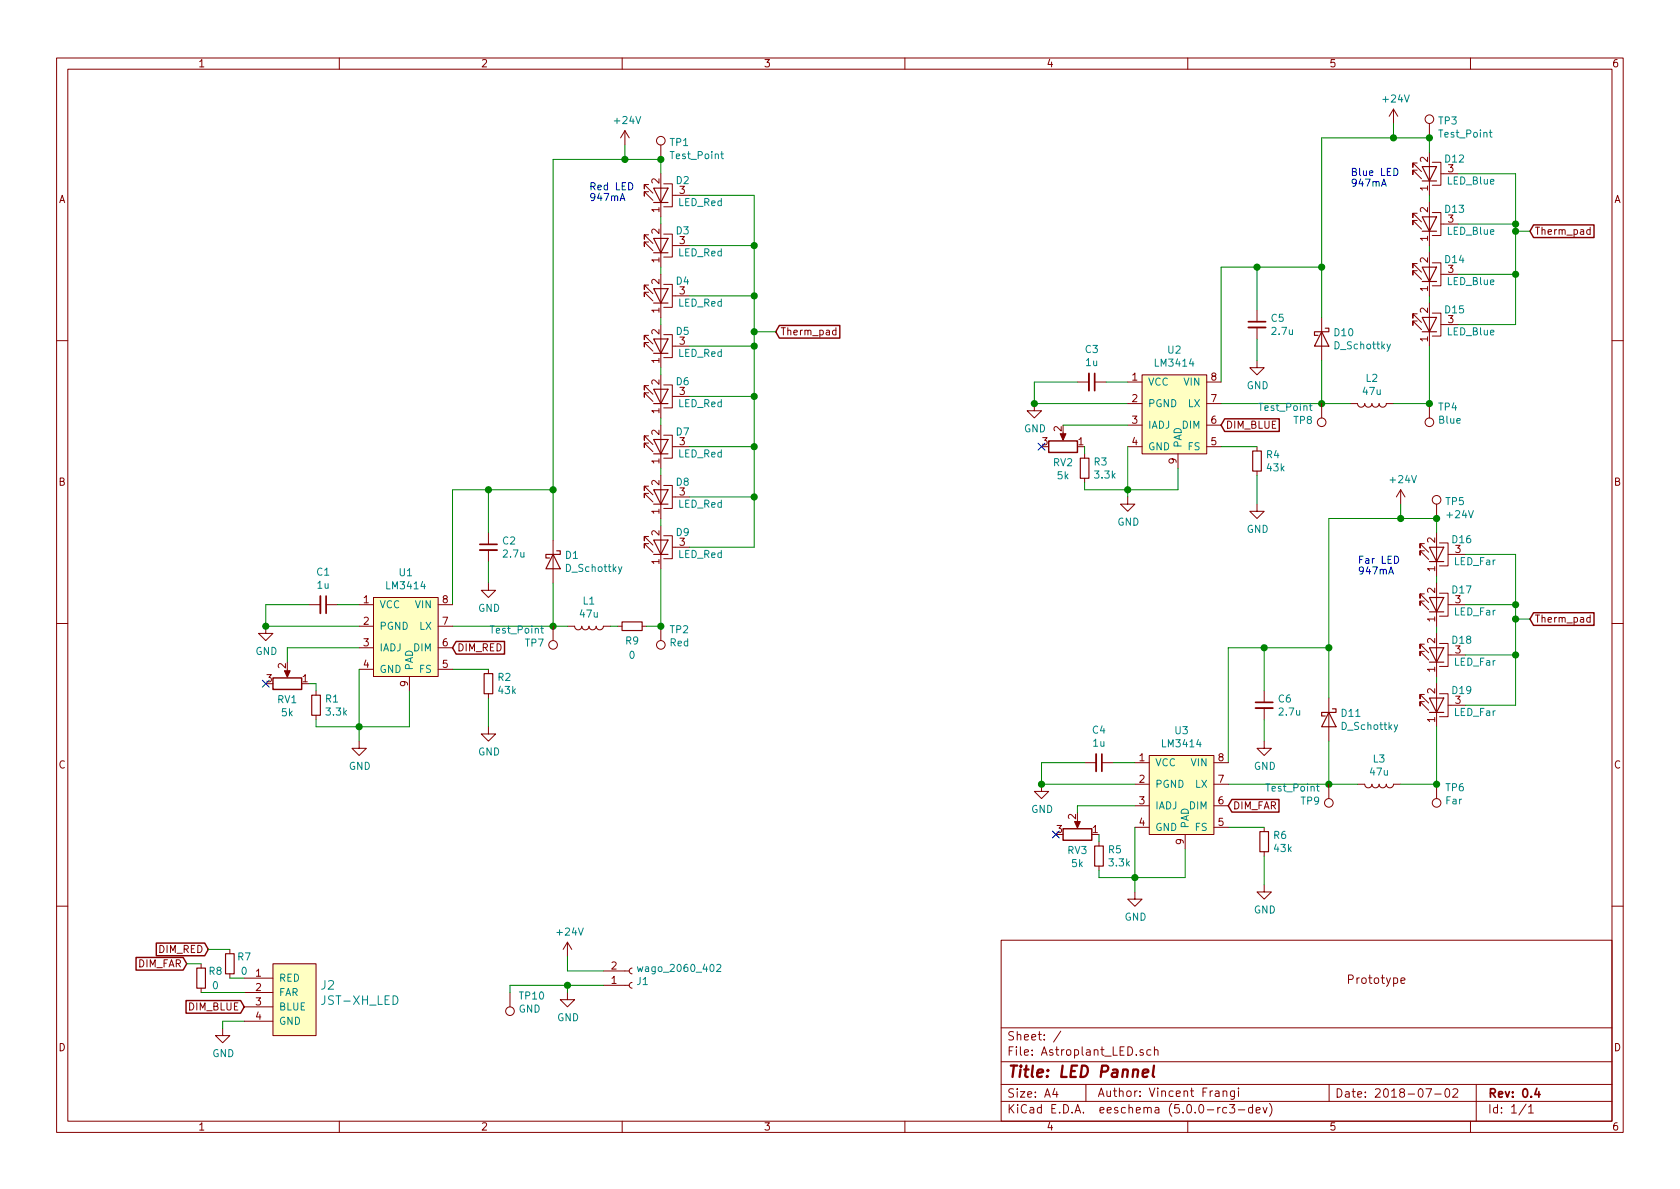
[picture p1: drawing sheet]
<svg xmlns="http://www.w3.org/2000/svg" width="297mm" height="210mm" viewBox="0 0 297 210" stroke-linecap="round" stroke-linejoin="round" font-family="sans-serif">
<g fill="none" stroke="#840000" stroke-width=".18">
<path d="M10 10.3h277v189.9h-277zM12 12.2h273v186.1h-273zM60 10.3v1.9M110 10.3v1.9M160 10.3v1.9M210 10.3v1.9M246.4 19.3l-.8 1.3M246.4 19.3v2.5M246.4 19.3l.7 1.3M260 10.3v1.9M110.5 23.1l-.8 1.3M110.5 23.1v2.5"/>
<path d="M110.5 23.1l.8 1.3M114.7 33.9h-.8v.8v-.8l1.5 1.5M114.7 32.6h-.8v.8v-.8l1.5 1.6M116.8 25.6v2.6M116.8 30.7v7.6M116.8 39.6v7.6M117.3 32.5h1.6v4.1h-1.6M118.9 34.5h3M250.6 30.1h-.8v.8v-.8l1.5 1.5M250.6 28.8h-.8v.8v-.8l1.5 1.5M250.6 39h-.8v.7v-.7l1.5 1.5M250.6 37.7h-.8v.8v-.8l1.5 1.5"/>
<path d="M252.7 21.8v2.6M252.7 26.9v7.6M252.7 35.8v7.6M253.2 28.7h1.6v4.1h-1.6M253.2 37.6h1.6v4.1h-1.6M254.8 30.7h3M254.8 39.6h3M114.7 59.3h-.8v.8v-.8l1.5 1.5M114.7 42.8h-.8v.8v-.8l1.5 1.5M114.7 41.5h-.8v.8v-.8l1.5 1.5M114.7 51.7h-.8v.7v-.7l1.5 1.5M114.7 50.4h-.8v.8v-.8l1.5 1.5"/>
<path d="M116.8 48.5v7.6M116.8 57.4v7.6M117.3 59.2h1.6v4h-1.6M117.3 41.4h1.6v4.1h-1.6M117.3 50.3h1.6v4.1h-1.6M118.9 43.4h3M118.9 52.3h3M147.8 58.4h-.4l-.2 .2 .1 .6h.5M147.8 58v1.2M222.2 54.9v2M222.2 57.9v2M233.7 56.1v7.6"/>
<path d="M250.6 47.9h-.8v.7v-.7l1.5 1.5M250.6 46.6h-.8v.8v-.8l1.5 1.5M250.6 56.8h-.8v.7v-.7l1.5 1.5M250.6 55.5h-.8v.8v-.8l1.5 1.5M252.7 44.7v7.6M252.7 53.6v7.6M253.2 46.5h1.6v4h-1.6M253.2 55.4h1.6v4h-1.6M254.8 48.5h3M254.8 57.4h3M281.2 40.7l-.4-.1-.3 .2 .2 .6h.5M281.2 40.2v1.2"/>
<path d="M10 60.2h2M114.7 78.4h-.8v.7v-.7l1.5 1.5M114.7 77.1h-.8v.7v-.7l1.5 1.5M114.7 69.5h-.8v.7v-.7l1.5 1.5M114.7 68.2h-.8v.8v-.8l1.5 1.5M114.7 60.6h-.8v.7v-.7l1.5 1.5M116.8 66.3v7.6M116.8 75.2v7.6M117.3 77h1.6v4h-1.6M117.3 68.1h1.6v4h-1.6M118.9 79h3M118.9 70.1h3"/>
<path d="M118.9 61.2h3M182.9 71.4v1.2h1.2l-1.2 1.3-1.3-1.3h1.3M188 76.4v1.1M190.5 67.6h2M193.5 67.6h2.1M199.4 71.4h2.5M199.4 67.6h2.5M199.4 79h2.5M199.4 75.2h2.5M201.9 66.3h11.5v14h-11.5zM213.4 71.4h2.5M213.4 67.6h2.5"/>
<path d="M213.4 79h2.5M213.4 75.2h2.5M222.2 63.7v1.3h1.3l-1.3 1.3-1.2-1.3h1.2M222.2 79v.8M233.7 71.4v2.5M238.8 71.4h1.2a.63 .63 0 0 0 .7 .6 .63 .63 0 0 0 .6-.6 .63 .63 0 0 0 .6 .6 .63 .63 0 0 0 .7-.6 .63 .63 0 0 0 .6 .6 .63 .63 0 0 0 .6-.6 .63 .63 0 0 0 .7 .6 .63 .63 0 0 0 .6-.6h1.3M252.7 71.4v2.5M285 60.2h2M86.4 94.2v2.1M86.4 97.3v2M97.8 95.5v7.6M114.7 96.1h-.8v.8v-.8l1.5 1.6"/>
<path d="M114.7 94.9h-.8v.7v-.7l1.5 1.5M114.7 87.2h-.8v.8v-.8l1.5 1.6M114.7 86h-.8v.7v-.7l1.5 1.5M116.8 84.1v7.6M116.8 93v7.6M117.3 94.7h1.6v4.1h-1.6M117.3 85.8h1.6v4.1h-1.6M118.9 96.8h3M118.9 87.9h3M191.8 80.3v.7M191.8 84.6v.7M199.4 87.9v1.2h1.3l-1.3 1.3-1.3-1.3h1.3"/>
<path d="M208.3 80.3v2.5M222.2 89.1v1.3h1.3l-1.3 1.3-1.2-1.3h1.2M222.2 83.3v.8M247.6 86.6l-.7 1.3M247.6 86.6v2.5M247.6 86.6l.8 1.3M251.8 97.4h-.7v.8v-.8l1.5 1.5M251.8 96.1h-.7v.8v-.8l1.5 1.6M254 89.1v2.6M254 94.2v7.6M254.5 96h1.5v4.1h-1.5M256 98h3.1"/>
<path d="M10 110.3h2M47 110.7v1.3h1.3l-1.3 1.3-1.3-1.3h1.3M50.8 118.4v1M54.6 106.9h2M57.7 106.9h2M63.5 110.7h2.5M63.5 106.9h2.5M63.5 114.5h2.5M63.5 118.4h2.5M66 105.7h11.5v13.9h-11.5zM72.4 119.6v2.6M77.5 110.7h2.5"/>
<path d="M77.5 106.9h2.5M77.5 114.5h2.5M77.5 118.4h2.5M86.4 103.1v1.3h1.2l-1.2 1.3-1.3-1.3h1.3M86.4 118.4v.7M97.8 110.7v2.6M100.3 110.7h1.3a.63 .63 0 0 0 .6 .7 .63 .63 0 0 0 .7-.7 .63 .63 0 0 0 .6 .7 .63 .63 0 0 0 .6-.7 .63 .63 0 0 0 .7 .7 .63 .63 0 0 0 .6-.7 .63 .63 0 0 0 .6 .7 .63 .63 0 0 0 .7-.7h1.2M109.2 110.7h.8M113.5 110.7h.8M116.8 110.7v2.6M251.8 106.3h-.7v.8v-.8l1.5 1.5M251.8 105h-.7v.8v-.8l1.5 1.5"/>
<path d="M251.8 115.2h-.7v.7v-.7l1.5 1.5M251.8 113.9h-.7v.8v-.8l1.5 1.5M254 103.1v7.6M254 112v7.6M254.5 104.9h1.5v4.1h-1.5M254.5 113.8h1.5v4.1h-1.5M256 106.9h3.1M256 115.8h3.1M281.2 109.2h-.4l-.3 .2 .2 .6h.5M281.2 108.8v1.2M285 110.3h2M55.9 122.2v.7"/>
<path d="M55.9 126.5v.7M63.5 131.1v1.2h1.3l-1.3 1.3-1.3-1.3h1.3M86.4 128.5v1.3h1.2l-1.2 1.3-1.3-1.3h1.3M86.4 122.7v.7M184.1 138.7v1.2h1.3l-1.3 1.3-1.2-1.3h1.2M191.8 134.9h2M194.8 134.9h2M200.7 138.7h2.5M200.7 134.9h2.5M203.2 133.6h11.4v14h-11.4zM214.6 138.7h2.6M214.6 134.9h2.6"/>
<path d="M223.5 131.1v1.2h1.3l-1.3 1.3-1.3-1.3h1.3M223.5 122.2v2M223.5 125.2v2M234.9 123.4v7.7M234.9 138.7v2.5M240 138.7h1.3a.63 .63 0 0 0 .6 .6 .63 .63 0 0 0 .7-.6 .63 .63 0 0 0 .6 .6 .63 .63 0 0 0 .6-.6 .63 .63 0 0 0 .7 .6 .63 .63 0 0 0 .6-.6 .63 .63 0 0 0 .6 .6 .63 .63 0 0 0 .7-.6h1.2M251.8 124.1h-.7v.7v-.7l1.5 1.5M251.8 122.8h-.7v.8v-.8l1.5 1.5M254 120.9v7.6M254 138.7v2.5M254.5 122.7h1.5v4h-1.5M256 124.7h3.1"/>
<path d="M190.5 145v1M194.3 148.8v.8M194.3 153.2v.7M200.7 157.7v1.3h1.2l-1.2 1.3-1.3-1.3h1.3M200.7 142.5h2.5M200.7 146.3h2.5M209.5 147.6v2.5M214.6 142.5h2.6M214.6 146.3h2.6M223.5 156.5v1.2h1.3l-1.3 1.3-1.3-1.3h1.3M223.5 146.3v.8M223.5 150.6v.8"/>
<path d="M10 160.2h2M35.6 170.4v.8M35.6 174.7v.8M40.6 167.9v.8M40.6 172.2v.8M43.2 173h5.1M43.2 175.5h5.1M43.2 178h5.1M48.3 170.4h7.6v12.7h-7.6zM90.2 175.5v2.5M100.3 175.5v1.3h1.3l-1.3 1.2-1.2-1.2h1.2M100.3 166.6l-.7 1.3"/>
<path d="M100.3 166.6v2.6M100.3 166.6l.8 1.3M106.7 171.7h4.6M106.7 174.2h4.6M111.8 171.2l-.3 .1-.2 .3 .1 .4 .4 .2M111.8 173.7l-.3 .1-.2 .4 .1 .3 .4 .2M177 166.3h108v32h-108zM247.7 173.4l.7-.1-.1-.3-.4-.1-.2 .2 .1 .7h.5M285 160.2h2M39.4 181.9v1.2h1.2l-1.2 1.3-1.3-1.3h1.3M43.2 180.6h5.1M60 198.3v1.9"/>
<path d="M110 198.3v1.9M160 198.3v1.9M177 194.8h108M177 191.8h108M177 187.8h108M177 181.8h108M186.5 192.5l-.4 1h1M186.8 193v1M187.6 182.3l-1.3 2M192 191.8v3M202.1 185.7l-.3-.1-.3 .2 .1 .2 .5 .2v.3h-.6M203.5 185.7l-.5-.1-.2 .3v.6l.2 .1 .5-.1"/>
<path d="M204.1 185.7l.2-.1 .4 .1v.9M204.1 185.1v1.5M210 198.3v1.9M214.9 193h.6v.9M215.5 193.3h-.4l-.3 .2 .3 .4 .4-.1M216.3 193a.37 .37 0 0 1 .6 .1v.8M216.3 192.9v1M216.9 195.9l-.4-.1-.3 .3 .1 .6h.6M217.4 195.3h.9l-.5 .6 .4 .1v.7l-.2 .1-.6-.1M218.3 192.9v1.2l-.3 .3-.4-.1M218.3 193l-.5-.1-.2 .3 .1 .6h.6M218.9 196.3h1.2"/>
<path d="M219 192.4v.2M219 192.9v1M221.5 195.9l-.5-.1-.2 .3v.6l.2 .1 .5-.1M221.5 195.3v1.5M222.1 196.3l.7-.1-.1-.3-.4-.1-.2 .2 .1 .7h.5M223.3 195.8l.4 1 .3-1M224.5 195.1a1.71 1.71 0 0 1 0 2.3M235 191.8v3M252.1 192.5h1l-.6 1.5M253.7 193.5h1.1M255.7 192.6l.3-.1a.94 .94 0 0 1 0 1.5 .82 .82 0 0 1-.3-1.4zM256.9 192.7l.2-.2h.4l.2 .2 .1 .3-1 1h1"/>
<path d="M260 198.3v1.9M261 191.8v6.5M269.8 195.2l-1.2 2M270.3 195.8l.4-.5v1.5M270.3 196.8h.8"/>
<circle cx="116.8" cy="24.9" r=".76"/>
<circle cx="252.7" cy="21.1" r=".76"/>
<circle cx="233.7" cy="74.7" r=".76"/>
<circle cx="252.7" cy="74.7" r=".76"/>
<circle cx="254" cy="88.4" r=".76"/>
<circle cx="97.8" cy="114" r=".76"/>
<circle cx="116.8" cy="114" r=".76"/>
<circle cx="234.9" cy="142" r=".76"/>
<circle cx="254" cy="142" r=".76"/>
<circle cx="90.2" cy="178.8" r=".76"/>
</g>
<path d="M220.7 56.9h3.1M193.5 66v3.1M84.8 96.3h3.1M57.7 105.4v3.1M194.8 133.3v3.1M222 124.2h3M271.7 192.5l-.3 1h.9M272.1 193v1" fill="none" stroke="#840000" stroke-width=".3"/>
<path d="M202.1 189.8l.9-.2v-.4l-.6-.1-.3 .3v.9l.2 .1 .5-.1M204 188.4l-.2 1.8 .3 .2" fill="none" stroke="#840000" stroke-width=".41"/>
<g fill="none" stroke="#840000" stroke-width=".2">
<path d="M115.6 33.3h2.5l-1.3 2.5zM115.6 35.8h2.5M251.5 29.5h2.5l-1.3 2.5zM251.5 38.3h2.5l-1.3 2.6zM251.5 32h2.5M115.6 59.9h2.5l-1.3 2.6zM115.6 42.2h2.5l-1.3 2.5zM115.6 51h2.5l-1.3 2.6zM115.6 44.7h2.5M115.6 53.6h2.5M233.7 58.7l1.2 2.5h-2.5zM234.3 58h.6v.7h-2.5v.6h.6"/>
<path d="M251.5 47.2h2.5l-1.3 2.6zM251.5 56.1h2.5l-1.3 2.6zM251.5 40.9h2.5M251.5 49.8h2.5M251.5 58.7h2.5M115.6 77.7h2.5l-1.3 2.6zM115.6 68.8h2.5l-1.3 2.6zM115.6 71.4h2.5M115.6 62.5h2.5M221.5 79.8h1.5v3.5h-1.5zM97.8 98l1.3 2.6h-2.6zM98.4 97.4h.7v.6h-2.6v.7h.7"/>
<path d="M115.6 95.5h2.5l-1.3 2.5zM115.6 86.6h2.5l-1.3 2.5zM115.6 98h2.5M115.6 89.1h2.5M115.6 80.3h2.5M191 81h1.5v3.6h-1.5zM252.7 96.8h2.6l-1.3 2.5zM252.7 99.3h2.6M85.6 119.1h1.5v3.6h-1.5zM110 110h3.5v1.5h-3.5zM252.7 105.7h2.6l-1.3 2.5zM252.7 114.5h2.6l-1.3 2.6z"/>
<path d="M252.7 108.2h2.6M252.7 117.1h2.6M55.1 122.9h1.5v3.6h-1.5zM234.9 126l1.3 2.5h-2.5zM235.6 125.3h.6v.7h-2.5v.6h.6M252.7 123.4h2.6l-1.3 2.6zM252.7 126h2.6M193.5 149.6h1.6v3.6h-1.6zM222.8 147.1h1.5v3.5h-1.5zM34.8 171.2h1.5v3.5h-1.5zM39.9 168.7h1.5v3.5h-1.5z"/>
</g>
<g fill="none" stroke="#008484" stroke-width=".18">
<path d="M127.4 27.2h.5M127.6 26.8v1.1l.3 .2M263.3 23.4h.5M263.5 23v1.1l.3 .2M231.5 71.7h.5M231.7 71.3v1.1l.3 .2M245.8 60.9l-.4 1.1-.2 .1M95.6 111.1h.5M95.8 110.7v1.1l.3 .2M110 100.2l-.5 1.2-.2 .1M232.8 139.1h.4M232.9 138.6v1.1l.3 .2"/>
<path d="M247.1 128.2l-.4 1.1-.2 .1M112.7 171l.2 .8 .3-.6 .2 .6 .3-.8M126.7 170.7l.5-.2 .3 .4-.8 .9h.8"/>
</g>
<path d="M220.7 57.9h3.1M192.5 66v3.1M84.8 97.3h3.1M56.6 105.4v3.1M193.8 133.3v3.1M222 125.2h3" fill="none" stroke="#840000" stroke-width=".33"/>
<g fill="none" stroke="#008400" stroke-width=".18">
<path d="M110.5 25.6v2.6M116.8 30.7v-2.5h-19v67.3M116.8 38.3v1.3M121.9 34.5h11.4v62.3h-11.4M246.4 21.8v2.6M252.7 26.9v-2.5h-19v31.7M252.7 34.5v1.3M257.8 30.7h10.2v26.7h-10.2M257.8 39.6h10.2M116.8 47.2v1.3M116.8 56.1v1.3M121.9 43.4h11.4"/>
<path d="M121.9 52.3h11.4M133.3 58.7h3.9M222.2 47.2v7.7M222.2 59.9v3.8M233.7 47.2h-17.8v20.4M252.7 43.4v1.3M252.7 52.3v1.3M257.8 48.5h10.2M268 40.9h2.5M116.8 65v1.3M116.8 73.9v1.3M121.9 79h11.4"/>
<path d="M121.9 61.2h11.4M121.9 70.1h11.4M188 75.2h11.4M190.5 67.6h-7.6v3.8h16.5M191.8 79v1.3M195.6 67.6h3.8M199.4 79v8.9M215.9 71.4h22.9M215.9 79h6.3M233.7 63.7v7.7M252.7 61.2v10.2h-6.3M86.4 86.6v7.6"/>
<path d="M86.4 99.3v3.8M97.8 86.6h-17.8v20.3M116.8 82.8v1.3M116.8 91.7v1.3M121.9 87.9h11.4M208.3 82.8v3.8h-16.5v-1.3M222.2 84.1v5M247.6 89.1v2.6M254 94.2v-2.5h-19.1v31.7M259.1 98h8.9v26.7h-8.9M54.6 106.9h-7.6v3.8h16.5M59.7 106.9h3.8"/>
<path d="M63.5 114.5h-12.7v2.6M63.5 118.4v12.7M80 110.7h20.3M80 118.4h6.4M97.8 103.1v7.6M107.9 110.7h1.3M116.8 100.6v10.1h-2.5M223.5 114.5v7.7M234.9 114.5h-17.7v20.4M254 101.8v1.3M254 110.7v1.3M254 119.6v1.3"/>
<path d="M259.1 106.9h8.9M259.1 115.8h8.9M268 109.5h2.5M54.6 120.9h1.3v1.3M72.4 122.2v6.3h-16.5v-1.3M86.4 123.4v5.1M191.8 134.9h-7.7v3.8h16.6M196.8 134.9h3.9M217.2 138.7h22.8M223.5 127.2v3.9M234.9 131.1v7.6M254 128.5v10.2h-6.4"/>
<path d="M194.3 147.6v1.2M200.7 142.5h-10.2v1.3M200.7 146.3v11.4M209.5 150.1v5.1h-15.2v-1.3M217.2 146.3h6.3M223.5 151.4v5.1M33 170.4h2.6M35.6 175.5h7.6M36.8 167.9h3.8M40.6 173h2.6M100.3 169.2v2.5h6.4M100.3 174.2v1.3"/>
<path d="M106.7 174.2h-16.5v1.3M43.2 180.6h-3.8v1.3"/>
</g>
<g fill="#008400" stroke="#008400" stroke-width=".25">
<circle cx="233.7" cy="71.4" r=".51"/>
<circle cx="233.7" cy="47.2" r=".51"/>
<circle cx="222.3" cy="47.2" r=".51"/>
<circle cx="246.4" cy="24.4" r=".51"/>
<circle cx="252.7" cy="24.4" r=".51"/>
<circle cx="184.2" cy="138.7" r=".51"/>
<circle cx="235" cy="138.7" r=".51"/>
<circle cx="235" cy="114.5" r=".51"/>
<circle cx="223.5" cy="114.5" r=".51"/>
<circle cx="247.7" cy="91.7" r=".51"/>
<circle cx="254" cy="91.7" r=".51"/>
<circle cx="97.8" cy="110.7" r=".51"/>
<circle cx="110.5" cy="28.2" r=".51"/>
<circle cx="116.8" cy="28.2" r=".51"/>
<circle cx="97.8" cy="86.6" r=".51"/>
<circle cx="47" cy="110.7" r=".51"/>
<circle cx="63.5" cy="128.5" r=".51"/>
<circle cx="200.7" cy="155.2" r=".51"/>
<circle cx="199.4" cy="86.6" r=".51"/>
<circle cx="116.8" cy="110.7" r=".51"/>
<circle cx="254" cy="138.7" r=".51"/>
<circle cx="252.7" cy="71.4" r=".51"/>
<circle cx="268" cy="109.5" r=".51"/>
<circle cx="268" cy="106.9" r=".51"/>
<circle cx="268" cy="115.8" r=".51"/>
<circle cx="268" cy="39.6" r=".51"/>
<circle cx="268" cy="40.9" r=".51"/>
<circle cx="268" cy="48.5" r=".51"/>
<circle cx="133.4" cy="43.4" r=".51"/>
<circle cx="133.4" cy="52.3" r=".51"/>
<circle cx="133.4" cy="58.7" r=".51"/>
<circle cx="133.4" cy="61.2" r=".51"/>
<circle cx="133.4" cy="70.1" r=".51"/>
<circle cx="133.4" cy="79" r=".51"/>
<circle cx="133.4" cy="87.9" r=".51"/>
<circle cx="100.3" cy="174.2" r=".51"/>
<circle cx="86.4" cy="86.6" r=".51"/>
<circle cx="182.9" cy="71.4" r=".51"/>
</g>
<path d="M109.7 35.5l.4-1.3 .4 1.3M109.8 35.1h.6M111.2 32.3a.64 .64 0 0 1 .7 .6 .64 .64 0 0 1-.7 .7zM244.3 32.9l.4-1.2 .4 1.2M244.4 32.6h.6M246.5 29.8a.64 .64 0 0 1 .7 .6 .64 .64 0 0 1-.7 .6zM246.6 98.3a.64 .64 0 0 1 .7 .7 .64 .64 0 0 1-.7 .6zM245.5 101.5l.4-1.3 .5 1.3M245.7 101.2h.6" fill="none" stroke="#0000c2" stroke-width=".18"/>
<path d="M271.1 39.8h10.7v2.2h-10.7l-.6-1.1zM137.8 57.6h10.7v2.2h-10.7l-.6-1.1zM185.4 78h5.1v2h-5.1zM216.5 74.1h9.7v2.2h-9.7l-.6-1.1zM48.3 119.9h5v2h-5zM80.6 113.4h8.6v2.3h-8.6l-.6-1.2zM271.1 108.4h10.7v2.2h-10.7l-.6-1.1zM188 146.6h5v2h-5zM217.8 141.4h8.3v2.2h-8.3l-.6-1.1zM24.1 169.3h8.3l.6 1.1-.6 1.1h-8.3zM27.6 166.8h8.6l.6 1.1-.6 1.1h-8.6zM32.9 176.9h9.6l.7 1.1-.7 1.2h-9.6z" fill="none" stroke="#840000" stroke-width=".25"/>
<g fill="#ffffc2" stroke="#ffffc2" stroke-width=".18">
<path d="M66 105.7h11.5v13.9h-11.5z"/>
<path d="M201.9 66.3h11.5v14h-11.5z"/>
<path d="M203.2 133.6h11.4v14h-11.4z"/>
<path d="M48.3 170.4h7.6v12.7h-7.6z"/>
</g>
<g fill="#840000" stroke="#840000" stroke-width=".18">
<path d="M50.3 118.6h1l-.5 1.2z"/>
<path d="M190 145.3h1l-.5 1.1z"/>
<path d="M187.5 76.7h1l-.5 1.1z"/>
</g>
<path d="M183.5 78.4l1.3 1.2M184.8 78.4l-1.3 1.2M46.4 120.3l1.2 1.2M47.6 120.3l-1.2 1.2M186.1 147l1.2 1.2M187.3 147l-1.2 1.2" fill="none" stroke="#000084" stroke-width=".18"/>
<text font-size="2.8" fill="#840000" x="178" y="190.5">Title: LED Pannel</text>
<g font-size="2.1" fill="#840000">
<text x="238" y="174">Prototype</text>
<text x="178" y="184">Sheet: /</text>
<text x="178" y="186.7">File: Astroplant_LED.sch</text>
<text x="178" y="196.9">KiCad E.D.A. eeschema (5.0.0-rc3-dev)</text>
<text x="178" y="194.1">Size: A4</text>
<text x="194" y="194">Author: Vincent Frangi</text>
<text x="236" y="194.1">Date: 2018-07-02</text>
<text x="263" y="194.1">Rev: 0.4</text>
<text x="263" y="196.9">Id: 1/1</text>
</g>
<g font-size="2.1" fill="#008484">
<text x="56.8" y="175">J2</text>
<text x="57.2" y="177.7">JST-XH_LED</text>
</g>
<g font-size="1.8" fill="#840000">
<text x="35" y="11.9">1</text>
<text x="85" y="11.9">2</text>
<text x="135" y="11.9">3</text>
<text x="185" y="11.9">4</text>
<text x="235" y="11.9">5</text>
<text x="285" y="11.9">6</text>
<text x="252.5" y="28.7" transform="rotate(-90 252.5 28.7)">2</text>
<text x="10.4" y="35.9">A</text>
<text x="116.6" y="32.5" transform="rotate(-90 116.6 32.5)">2</text>
<text x="120.2" y="34.3">3</text>
<text x="252.5" y="33.8" transform="rotate(-90 252.5 33.8)">1</text>
<text x="285.4" y="35.9">A</text>
<text x="116.6" y="41.4" transform="rotate(-90 116.6 41.4)">2</text>
<text x="116.6" y="37.6" transform="rotate(-90 116.6 37.6)">1</text>
<text x="252.5" y="37.6" transform="rotate(-90 252.5 37.6)">2</text>
<text x="271.3" y="41.5">Therm_pad</text>
<text x="116.6" y="46.5" transform="rotate(-90 116.6 46.5)">1</text>
<text x="120.2" y="43.2">3</text>
<text x="252.5" y="46.5" transform="rotate(-90 252.5 46.5)">2</text>
<text x="252.5" y="42.6" transform="rotate(-90 252.5 42.6)">1</text>
<text x="116.6" y="50.3" transform="rotate(-90 116.6 50.3)">2</text>
<text x="120.2" y="52.1">3</text>
<text x="252.5" y="51.5" transform="rotate(-90 252.5 51.5)">1</text>
<text x="116.6" y="59.2" transform="rotate(-90 116.6 59.2)">2</text>
<text x="116.6" y="55.3" transform="rotate(-90 116.6 55.3)">1</text>
<text x="137.9" y="59.3">Therm_pad</text>
<text x="252.5" y="55.3" transform="rotate(-90 252.5 55.3)">2</text>
<text x="116.6" y="64.2" transform="rotate(-90 116.6 64.2)">1</text>
<text x="120.2" y="61">3</text>
<text x="252.5" y="60.4" transform="rotate(-90 252.5 60.4)">1</text>
<text x="116.6" y="68" transform="rotate(-90 116.6 68)">2</text>
<text x="120.2" y="69.8">3</text>
<text x="200.2" y="67.3">1</text>
<text x="200.2" y="71.1">2</text>
<text x="214.1" y="71.1">7</text>
<text x="214.1" y="67.3">8</text>
<text x="116.6" y="76.9" transform="rotate(-90 116.6 76.9)">2</text>
<text x="116.6" y="73.1" transform="rotate(-90 116.6 73.1)">1</text>
<text x="187.7" y="76.3" transform="rotate(-90 187.7 76.3)">2</text>
<text x="200.2" y="74.9">3</text>
<text x="214.1" y="74.9">6</text>
<text x="216.7" y="75.8">DIM_BLUE</text>
<text x="116.6" y="82" transform="rotate(-90 116.6 82)">1</text>
<text x="120.2" y="78.7">3</text>
<text x="184.3" y="78.7">3</text>
<text x="190.7" y="78.7">1</text>
<text x="200.2" y="78.7">4</text>
<text x="208" y="82" transform="rotate(-90 208 82)">9</text>
<text x="214.1" y="78.7">5</text>
<text x="10.4" y="85.9">B</text>
<text x="116.6" y="85.8" transform="rotate(-90 116.6 85.8)">2</text>
<text x="120.2" y="87.6">3</text>
<text x="285.4" y="85.9">B</text>
<text x="116.6" y="94.7" transform="rotate(-90 116.6 94.7)">2</text>
<text x="116.6" y="90.9" transform="rotate(-90 116.6 90.9)">1</text>
<text x="253.7" y="96" transform="rotate(-90 253.7 96)">2</text>
<text x="116.6" y="99.8" transform="rotate(-90 116.6 99.8)">1</text>
<text x="120.2" y="96.5">3</text>
<text x="253.7" y="101.1" transform="rotate(-90 253.7 101.1)">1</text>
<text x="64.3" y="106.7">1</text>
<text x="78.3" y="106.7">8</text>
<text x="253.7" y="104.9" transform="rotate(-90 253.7 104.9)">2</text>
<text x="64.3" y="110.5">2</text>
<text x="78.3" y="110.5">7</text>
<text x="253.7" y="113.8" transform="rotate(-90 253.7 113.8)">2</text>
<text x="253.7" y="110" transform="rotate(-90 253.7 110)">1</text>
<text x="271.3" y="110.1">Therm_pad</text>
<text x="50.5" y="118.2" transform="rotate(-90 50.5 118.2)">2</text>
<text x="64.3" y="114.3">3</text>
<text x="64.3" y="118.1">4</text>
<text x="78.3" y="118.1">5</text>
<text x="78.3" y="114.3">6</text>
<text x="80.8" y="115.2">DIM_RED</text>
<text x="253.7" y="118.8" transform="rotate(-90 253.7 118.8)">1</text>
<text x="47.1" y="120.6">3</text>
<text x="53.5" y="120.6">1</text>
<text x="72.1" y="121.4" transform="rotate(-90 72.1 121.4)">9</text>
<text x="253.7" y="122.7" transform="rotate(-90 253.7 122.7)">2</text>
<text x="253.7" y="127.7" transform="rotate(-90 253.7 127.7)">1</text>
<text x="10.4" y="135.9">C</text>
<text x="201.4" y="134.6">1</text>
<text x="215.4" y="134.6">8</text>
<text x="285.4" y="135.9">C</text>
<text x="201.4" y="138.4">2</text>
<text x="201.4" y="142.2">3</text>
<text x="215.4" y="142.2">6</text>
<text x="215.4" y="138.4">7</text>
<text x="218" y="143.1">DIM_FAR</text>
<text x="186.8" y="147.3">3</text>
<text x="190.2" y="144.9" transform="rotate(-90 190.2 144.9)">2</text>
<text x="193.2" y="147.3">1</text>
<text x="201.4" y="146">4</text>
<text x="209.3" y="149.3" transform="rotate(-90 209.3 149.3)">9</text>
<text x="215.4" y="146">5</text>
<text x="24.4" y="171.1">DIM_FAR</text>
<text x="28.1" y="168.5">DIM_RED</text>
<text x="45.2" y="172.7">1</text>
<text x="108.1" y="174">1</text>
<text x="108.1" y="171.4">2</text>
<text x="33.4" y="178.7">DIM_BLUE</text>
<text x="45.2" y="175.3">2</text>
<text x="45.2" y="177.8">3</text>
<text x="10.4" y="185.9">D</text>
<text x="45.2" y="180.3">4</text>
<text x="285.4" y="185.9">D</text>
<text x="35" y="199.9">1</text>
<text x="85" y="199.9">2</text>
<text x="135" y="199.9">3</text>
<text x="185" y="199.9">4</text>
<text x="235" y="199.9">5</text>
<text x="285" y="199.9">6</text>
</g>
<g font-size="1.8" fill="#008484">
<text x="108.8" y="21.9">+24V</text>
<text x="244.7" y="18.1">+24V</text>
<text x="254.4" y="22">TP3</text>
<text x="118.5" y="25.8">TP1</text>
<text x="118.7" y="28.1">Test_Point</text>
<text x="254.6" y="24.3">Test_Point</text>
<text x="255.5" y="28.7">D12</text>
<text x="119.6" y="32.6">D2</text>
<text x="255.9" y="32.6">LED_Blue</text>
<text x="256.1" y="30.5">3</text>
<text x="119.6" y="41.4">D3</text>
<text x="119.9" y="36.4">LED_Red</text>
<text x="255.5" y="37.6">D13</text>
<text x="255.9" y="41.5">LED_Blue</text>
<text x="256.1" y="39.4">3</text>
<text x="119.9" y="45.3">LED_Red</text>
<text x="255.5" y="46.5">D14</text>
<text x="119.6" y="50.3">D4</text>
<text x="255.9" y="50.4">LED_Blue</text>
<text x="256.1" y="48.3">3</text>
<text x="119.6" y="59.2">D5</text>
<text x="119.9" y="54.2">LED_Red</text>
<text x="224.8" y="56.9">C5</text>
<text x="225" y="59.2">2.7u</text>
<text x="236" y="59.5">D10</text>
<text x="255.5" y="55.4">D15</text>
<text x="255.9" y="59.3">LED_Blue</text>
<text x="256.1" y="57.1">3</text>
<text x="119.9" y="63.1">LED_Red</text>
<text x="191.9" y="62.4">C3</text>
<text x="192" y="64.7">1u</text>
<text x="204.4" y="64.8">LM3414</text>
<text x="206.5" y="62.5">U2</text>
<text x="236" y="61.8">D_Schottky</text>
<text x="119.6" y="68.1">D6</text>
<text x="202.9" y="68.2">VCC</text>
<text x="209.4" y="68.2">VIN</text>
<text x="220.4" y="68.8">GND</text>
<text x="241" y="69.8">47u</text>
<text x="241.6" y="67.5">L2</text>
<text x="119.6" y="77">D7</text>
<text x="119.9" y="72">LED_Red</text>
<text x="181.1" y="76.4">GND</text>
<text x="202.9" y="72">PGND</text>
<text x="202.9" y="75.8">IADJ</text>
<text x="209.1" y="75.8">DIM</text>
<text x="210.1" y="72">LX</text>
<text x="222.8" y="72.7">Test_Point</text>
<text x="228.8" y="75">TP8</text>
<text x="254.4" y="72.6">TP4</text>
<text x="254.5" y="74.9">Blue</text>
<text x="119.9" y="80.9">LED_Red</text>
<text x="186.3" y="82.4">RV2</text>
<text x="193.5" y="82.3">R3</text>
<text x="202.9" y="79.6">GND</text>
<text x="208.9" y="79.2" transform="rotate(-90 208.9 79.2)">PAD</text>
<text x="210.1" y="79.6">FS</text>
<text x="224" y="81">R4</text>
<text x="224.1" y="83.4">43k</text>
<text x="119.6" y="85.9">D8</text>
<text x="119.9" y="89.8">LED_Red</text>
<text x="187" y="84.8">5k</text>
<text x="193.6" y="84.6">3.3k</text>
<text x="245.9" y="85.4">+24V</text>
<text x="255.7" y="89.3">TP5</text>
<text x="119.6" y="94.8">D9</text>
<text x="197.6" y="93">GND</text>
<text x="220.4" y="94.2">GND</text>
<text x="256" y="91.6">+24V</text>
<text x="56" y="101.8">C1</text>
<text x="70.6" y="101.9">U1</text>
<text x="88.9" y="96.3">C2</text>
<text x="89.1" y="98.6">2.7u</text>
<text x="100" y="98.8">D1</text>
<text x="100.2" y="101.1">D_Schottky</text>
<text x="119.9" y="98.7">LED_Red</text>
<text x="256.8" y="96.1">D16</text>
<text x="257.1" y="99.9">LED_Far</text>
<text x="257.3" y="97.8">3</text>
<text x="56.1" y="104.1">1u</text>
<text x="67.1" y="107.6">VCC</text>
<text x="68.5" y="104.2">LM3414</text>
<text x="73.5" y="107.6">VIN</text>
<text x="103.1" y="106.9">L1</text>
<text x="256.8" y="104.9">D17</text>
<text x="257.3" y="106.7">3</text>
<text x="67.1" y="111.4">PGND</text>
<text x="74.2" y="111.4">LX</text>
<text x="84.5" y="108.2">GND</text>
<text x="86.9" y="112">Test_Point</text>
<text x="102.6" y="109.2">47u</text>
<text x="110.6" y="114">R9</text>
<text x="118.5" y="112">TP2</text>
<text x="256.8" y="113.8">D18</text>
<text x="257.1" y="108.8">LED_Far</text>
<text x="45.2" y="115.8">GND</text>
<text x="67.1" y="115.2">IADJ</text>
<text x="67.1" y="119">GND</text>
<text x="73" y="118.6" transform="rotate(-90 73 118.6)">PAD</text>
<text x="73.2" y="115.2">DIM</text>
<text x="74.2" y="119">FS</text>
<text x="92.9" y="114.3">TP7</text>
<text x="111.3" y="116.5">0</text>
<text x="118.5" y="114.3">Red</text>
<text x="257.1" y="117.7">LED_Far</text>
<text x="257.3" y="115.6">3</text>
<text x="49.1" y="124.4">RV1</text>
<text x="57.6" y="124.2">R1</text>
<text x="88.1" y="120.4">R2</text>
<text x="88.2" y="122.7">43k</text>
<text x="226.1" y="124.2">C6</text>
<text x="256.8" y="122.7">D19</text>
<text x="257.3" y="124.5">3</text>
<text x="49.8" y="126.7">5k</text>
<text x="57.8" y="126.5">3.3k</text>
<text x="193.2" y="129.7">C4</text>
<text x="207.8" y="129.8">U3</text>
<text x="226.3" y="126.5">2.7u</text>
<text x="237.2" y="126.8">D11</text>
<text x="237.3" y="129.1">D_Schottky</text>
<text x="257.1" y="126.6">LED_Far</text>
<text x="61.7" y="136.1">GND</text>
<text x="84.5" y="133.6">GND</text>
<text x="193.3" y="132">1u</text>
<text x="204.2" y="135.5">VCC</text>
<text x="205.7" y="132.2">LM3414</text>
<text x="210.7" y="135.5">VIN</text>
<text x="221.7" y="136.1">GND</text>
<text x="242.3" y="137.2">47u</text>
<text x="242.8" y="134.8">L3</text>
<text x="182.3" y="143.8">GND</text>
<text x="204.2" y="139.3">PGND</text>
<text x="204.2" y="143.1">IADJ</text>
<text x="210.4" y="143.1">DIM</text>
<text x="211.4" y="139.3">LX</text>
<text x="224" y="140">Test_Point</text>
<text x="230" y="142.3">TP9</text>
<text x="255.7" y="139.9">TP6</text>
<text x="255.7" y="142.2">Far</text>
<text x="204.2" y="146.9">GND</text>
<text x="210.2" y="146.6" transform="rotate(-90 210.2 146.6)">PAD</text>
<text x="211.4" y="146.9">FS</text>
<text x="225.2" y="148.4">R6</text>
<text x="188.8" y="151">RV3</text>
<text x="189.5" y="153.3">5k</text>
<text x="196" y="150.9">R5</text>
<text x="196.2" y="153.2">3.3k</text>
<text x="225.3" y="150.7">43k</text>
<text x="221.7" y="161.5">GND</text>
<text x="98.6" y="165.4">+24V</text>
<text x="198.8" y="162.8">GND</text>
<text x="37" y="172.4">R8</text>
<text x="42.1" y="169.8">R7</text>
<text x="42.7" y="172.4">0</text>
<text x="49.3" y="173.6">RED</text>
<text x="113.4" y="171.9">wago_2060_402</text>
<text x="37.6" y="174.9">0</text>
<text x="49.3" y="176.1">FAR</text>
<text x="49.3" y="178.7">BLUE</text>
<text x="91.7" y="179.1">GND</text>
<text x="91.9" y="176.8">TP10</text>
<text x="112.6" y="174.2">J1</text>
<text x="49.3" y="181.2">GND</text>
<text x="98.5" y="180.6">GND</text>
<text x="37.5" y="186.9">GND</text>
</g>
<g font-size="1.8" fill="#0000c2">
<text x="104.1" y="33.6">Red LED</text>
<text x="104.1" y="35.6">947mA</text>
<text x="238.8" y="31.1">Blue LED</text>
<text x="238.8" y="33">947mA</text>
<text x="240" y="99.7">Far LED</text>
<text x="240" y="101.6">947mA</text>
</g>
</svg>
